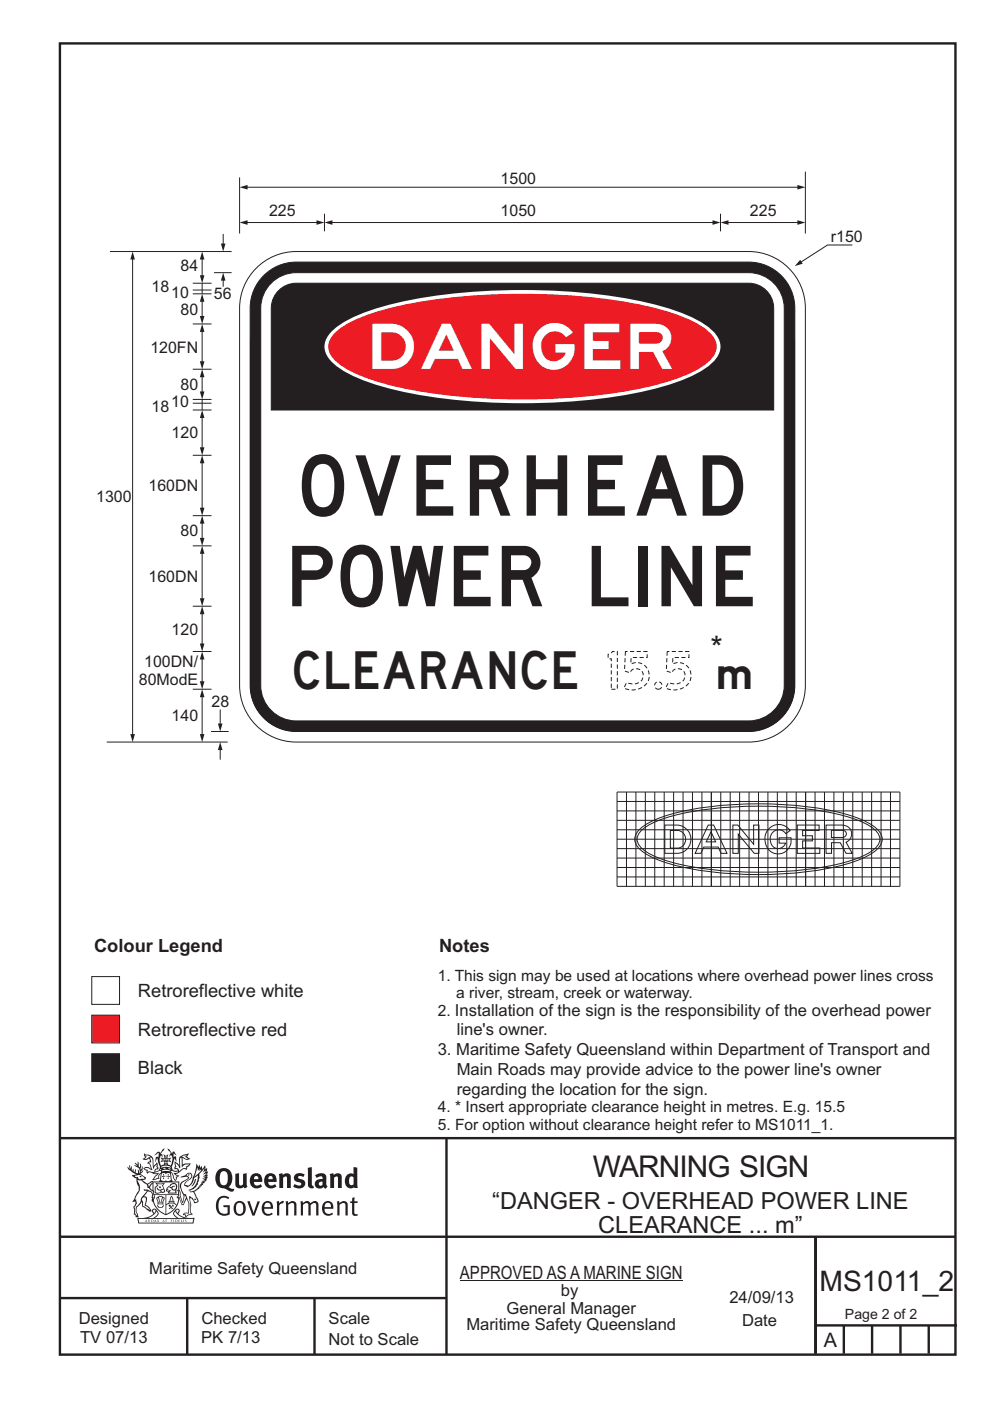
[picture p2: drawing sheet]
<svg xmlns="http://www.w3.org/2000/svg" width="210mm" height="297mm" viewBox="0 0 210 297" stroke-linecap="round" stroke-linejoin="round" font-family="sans-serif">
<g fill="none" stroke="#231f20" stroke-width=".51">
<path d="M12.7 9.2h190v278h-190zM12.7 241.3h189.9M94.7 241.4v45.8M12.7 275.2h82M12.7 262.2h190.1M39.7 275.2v12M66.7 275.2v12M173 262.2v24.8M173 281h30M179 281v6M185 281v6M191 281v6"/>
<path d="M197 281v6"/>
</g>
<path d="M19.5 207.1h5.9v5.8h-5.9z" fill="none" stroke="#231f20" stroke-width=".21"/>
<path d="M19.5 215.2h5.9v5.9h-5.9z" fill-rule="evenodd" fill="#ed1c24" stroke="#231f20" stroke-width=".21"/>
<path d="M19.5 223.4h5.9v5.9h-5.9z" fill-rule="evenodd" fill="#231f20" stroke="#231f20" stroke-width=".21"/>
<g fill="#231f20">
<path d="M47 248.5a2.55 2.55 0 0 0 0 2.7l.3 .1a.81 .81 0 0 0 1-.9v-.6a1.04 1.04 0 0 0-1.1-1.5zM46.3 248.1a1.82 1.82 0 0 1 2.1-.2 1.82 1.82 0 0 1 .9 1.9 2.29 2.29 0 0 1-.8 1.9l.7 .3h.5l-.2 .6a2.87 2.87 0 0 1-2-.7 2.12 2.12 0 0 1-1.7-3.1z" fill-rule="evenodd"/>
<path d="M49.9 248.9l.8-.2v2a.46 .46 0 0 0 .2 .6 .46 .46 0 0 0 .7-.2v-2.2l.7-.2v2.4l.2 .5-.6 .4-.2-.3a1.02 1.02 0 0 1-1.2 .2 1.02 1.02 0 0 1-.6-1.1z" fill-rule="evenodd"/>
<path d="M54 249.5l-.1 .5h.9a.49 .49 0 0 0-.2-.6 .49 .49 0 0 0-.6 .1zM53.4 249.2a1.34 1.34 0 0 1 1.6-.3 1.34 1.34 0 0 1 .6 1.5v.2h-1.7a.77 .77 0 0 0 .5 .8 .77 .77 0 0 0 .9-.3l.3 .4a1.59 1.59 0 0 1-2.1 .2 1.59 1.59 0 0 1-.4-2z" fill-rule="evenodd"/>
<path d="M57 249.5l-.1 .5h.9a.49 .49 0 0 0-.2-.6 .49 .49 0 0 0-.6 .1zM56.4 249.2a1.34 1.34 0 0 1 1.6-.3 1.34 1.34 0 0 1 .7 1.5v.2h-1.8a.77 .77 0 0 0 .5 .8 .77 .77 0 0 0 .9-.3l.3 .4a1.59 1.59 0 0 1-2 .2 1.59 1.59 0 0 1-.5-2z" fill-rule="evenodd"/>
<path d="M59.1 248.9l.8-.2 .1 .4a.95 .95 0 0 1 1-.3 .95 .95 0 0 1 .7 .8v2.3h-.8v-2.3a.46 .46 0 0 0-.8 .1v2.2h-.9z" fill-rule="evenodd"/>
<path d="M62.5 249.1a1.75 1.75 0 0 1 2.1-.1l-.2 .5-.6-.2a.43 .43 0 0 0-.6 .3l.4 .3a1.04 1.04 0 0 1 1.2 1.2 1.04 1.04 0 0 1-1.4 .9l-1.2-.4 .3-.6 1 .4 .4-.4a.88 .88 0 0 0-1-.5l-.4-.2-.1-.4z" fill-rule="evenodd"/>
<path d="M65.3 247.6l.8-.2 .1 3.8 .2 .2 .2 .5a.88 .88 0 0 1-1-.1 .88 .88 0 0 1-.3-1z" fill-rule="evenodd"/>
<path d="M67.8 250.6a.43 .43 0 0 0-.1 .7 .43 .43 0 0 0 .7-.1v-.7zM66.8 249.2a1.7 1.7 0 0 1 2.4 .1v1.8l.3 .4-.4 .5-.5-.3a1.03 1.03 0 0 1-1.7-.2 1.03 1.03 0 0 1 .8-1.5h.7v-.4a.8 .8 0 0 0-1.2 .1z" fill-rule="evenodd"/>
<path d="M69.9 248.9l.8-.2 .1 .4a.95 .95 0 0 1 1-.3 .95 .95 0 0 1 .7 .8v2.3h-.8v-2.3a.46 .46 0 0 0-.8 .1v2.2h-.8z" fill-rule="evenodd"/>
<path d="M74.3 249.5a1.48 1.48 0 0 0 0 1.7l.4 .1 .3-.2v-1.5l-.3-.2zM75 247.4l.8 .2 .1 4.3h-.7l-.1-.2a1.26 1.26 0 0 1-1.4 0 1.26 1.26 0 0 1-.6-1.3 1.29 1.29 0 0 1 .5-1.3 1.29 1.29 0 0 1 1.4-.2z" fill-rule="evenodd"/>
<path d="M46.4 253.9a1.72 1.72 0 0 1 2.2 0l-.2 .3a1.24 1.24 0 0 0-1.4-.1 1.24 1.24 0 0 0-.7 1.3 1.49 1.49 0 0 0 1.3 2l.7-.2v-1.3h-.9l-.1-.4h1.4v2a1.93 1.93 0 0 1-2.2-.1 1.93 1.93 0 0 1-.7-2.2l.2-.7z" fill-rule="evenodd"/>
<path d="M50.3 255.2a1.65 1.65 0 0 0 .3 2.2 .99 .99 0 0 0 1-1.5 .78 .78 0 0 0-.4-.8 .78 .78 0 0 0-.9 .1zM50 254.9a1.33 1.33 0 0 1 1.6-.1 1.33 1.33 0 0 1 .5 1.5 1.31 1.31 0 0 1-1.3 1.5 1.31 1.31 0 0 1-1.3-1.6l.1-.5z" fill-rule="evenodd"/>
<path d="M52.5 254.7l.4-.1 .9 2.6 .8-2.5h.5l-1.1 3h-.5z" fill-rule="evenodd"/>
<path d="M56.2 255.2l-.2 .7h1.4a.7 .7 0 0 0-.3-.8 .7 .7 0 0 0-.9 .1zM55.9 255a1.22 1.22 0 0 1 1.5-.2 1.22 1.22 0 0 1 .5 1.5h-1.9a.93 .93 0 0 0 .5 1 .93 .93 0 0 0 1.2-.2l.1 .3a1.43 1.43 0 0 1-1.7 .1 1.43 1.43 0 0 1-.6-1.7z" fill-rule="evenodd"/>
<path d="M58.7 254.8l.4-.2 .1 .5 .4-.3 .6-.2-.2 .6a.66 .66 0 0 0-.8 .6v1.9h-.4z" fill-rule="evenodd"/>
<path d="M60.6 254.8l.4-.2 .1 .5a.94 .94 0 0 1 1-.4 .94 .94 0 0 1 .8 .7v2.3h-.5l-.1-2.5a.81 .81 0 0 0-1.2 .3v2.2h-.4z" fill-rule="evenodd"/>
<path d="M63.7 254.7l.5-.1 .1 .5 .4-.3a.78 .78 0 0 1 1.1 .3 .9 .9 0 0 1 1-.5 .9 .9 0 0 1 .7 .8v2.3h-.4l-.1-2.5a.67 .67 0 0 0-1.1 .3v2.2h-.5v-2.4l-.4-.2-.7 .4v2.2h-.5z" fill-rule="evenodd"/>
<path d="M69 255.2l-.2 .7h1.4a.7 .7 0 0 0-.3-.8 .7 .7 0 0 0-.9 .1zM68.7 255a1.22 1.22 0 0 1 1.5-.2 1.22 1.22 0 0 1 .5 1.5h-1.9a.93 .93 0 0 0 .5 1 .93 .93 0 0 0 1.2-.2l.1 .3a1.44 1.44 0 0 1-1.7 .1 1.44 1.44 0 0 1-.6-1.7z" fill-rule="evenodd"/>
<path d="M71.4 254.8l.5-.2 .1 .5a.94 .94 0 0 1 1-.4 .94 .94 0 0 1 .7 .7v2.3h-.4l-.1-2.5a.81 .81 0 0 0-1.2 .3v2.2h-.5z" fill-rule="evenodd"/>
<path d="M74.7 254l.5-.2v.9h.7l-.1 .4h-.7l.1 2.2 .1 .1h.5l.1 .3a.75 .75 0 0 1-1.2-.6v-2h-.4v-.4h.4z" fill-rule="evenodd"/>
<path d="M30.8 244.9l1.1 .3-.9 .5h-.4l.5-.5zM31.8 245.5l.2-.1a2.44 2.44 0 0 1 .4 2l.1 .4 .7-1-.1 .6 .3 .3a.57 .57 0 0 0-.6 .8l-1-.2-.5 .2 .1-.5-.7-.2 .6-.2 1 .5 .1-.1-.6-1.3-.2-.1 .5-.1zM30.7 244.5l-.2 .4 .3 .4-.6 .4a1.04 1.04 0 0 0 1.4-.1l.2 .7h-.4l-.2 .4a.94 .94 0 0 1 .9 1.1l-.2-.1a1.16 1.16 0 0 0-1.5-.1l.3 .4 .4 .2 .1 .5 .2 .2v-.2a.94 .94 0 0 1 1.1 .2h.9l-1.2 1.2a1.13 1.13 0 0 0 1.2-.2l.4-.1-.1-.4 .5-.7a.83 .83 0 0 0-.6 1.1l-.3-.1-.7 .3 1.1-1.4-.5 .2-.5-.1 1.3-.5-.2-.2-.8 .4v-.3l.2-.2 .3 .1 .1-.3-.2-.4v-.6l-.2-.3-.6 .9v-.7a1.42 1.42 0 0 0-1.7-1.8z" fill-rule="evenodd"/>
<path d="M38.5 245.3l.5-.3 .7-.1-.6 .3 .8 .5h-.3zM38.3 245.5h.2l.1 2a1.69 1.69 0 0 1 1.5-.7l-.7 .5 .1 .5a1.1 1.1 0 0 0-1.5 .6l-.1-.5-.2-.2h-.5l.2-.4-.2-.7a1.42 1.42 0 0 1 .8 1.1l.2-.1zM37.1 246.2l.1 1-.2 .3v.5l.6-.1 .1 .2a.96 .96 0 0 1-1.1-.1l-.1 .1a1.06 1.06 0 0 0 1.3 .2v.1a.72 .72 0 0 1-1 .2l.3 .5 .6 .3-.4 .1-.1 .7-.3-.4-.3-1.1-.4-.4 .4 .9a1.54 1.54 0 0 0 .6 1.2l.2-.3a.58 .58 0 0 1 .5-.7l.1-.2h-.3l-.4-.3 .9-.5a.93 .93 0 0 1 1.1-.5l.1 .2 .2-.1 .1-.5a.99 .99 0 0 0 .7-.9l-1.3 .1-.4 .3v-1.5l.9 .4 .8-.3h-.3l-.5-.4 .4-.7-.7 .2a1.46 1.46 0 0 0-1.3 2.1v.4l-.2-.4z" fill-rule="evenodd"/>
<path d="M35.6 248.9l.2 .1-.1 .4h.3l-.3 .1v.5l-.1-.6h-.3l.3-.1z" fill-rule="evenodd"/>
<path d="M34.6 248.9l.2 .1-.1 .3 .4 .1h-.4v.6l-.1-.5-.3-.1h.3z" fill-rule="evenodd"/>
<path d="M34.3 248.8a.57 .57 0 0 1 .9 .2 .57 .57 0 0 1 .9-.2l.2 1.4-.2 .1a.57 .57 0 0 1-.9-.1 .69 .69 0 0 1-1.1 0zM34.2 248.1l-.3 2.1-.2 .4h2.9l-.1-.4-.3-2.1h-.2v.3l-.8-.1-.9 .1 .1-.3z" fill-rule="evenodd"/>
<path d="M34.2 252.4a.3 .3 0 0 0 .6 0 .3 .3 0 0 0-.6 0zM33.3 251l.3 .3-.3 .3a.79 .79 0 0 0 0 1.3l.8-.2-.1-.3a.55 .55 0 0 1-.7-.6h.1l.1 .3 .4 .1 .8-.2-.4-.7 .4-.3-.7 .1zM33 250.7l1.1 .2 .9-.2-.4 .7 .4 1.1a.56 .56 0 0 1-.8 .3l-.2 .1a.73 .73 0 0 1-.9 .1 .73 .73 0 0 1-.3-.9v-.4l.5-.4z" fill-rule="evenodd"/>
<path d="M35.6 251.9l.7-.5a.58 .58 0 0 1 1-.1 .58 .58 0 0 1-.5 .9l-.2-.3a.43 .43 0 0 1 .6-.3v-.1a.57 .57 0 0 0-.8 .2l-.2-.1-.3 .2 .4 .1a.55 .55 0 0 0 .9 .5v.5h-1.3l.3-.4-.1-.2-.6 .1 .2-.2-.2-.1zM35.4 251.8l-.1 .2a.39 .39 0 0 0 .2 .7l.3-.1-.2 .5h1.9l-.1-.8a.86 .86 0 0 0-.1-1.4 .86 .86 0 0 0-1.3 .4z" fill-rule="evenodd"/>
<path d="M36 254.8h.8v.2h-.8zM36.4 253.8l.2 .8h-.4zM36.4 253.5l-.3 .5-.1 .6h-.2v.4l-.7 .4 .1 .2a1.48 1.48 0 0 1 2.2 .1l.2-.1-.6-.5v-.5h-.2l-.1-.6z" fill-rule="evenodd"/>
<path d="M35.8 255.4l.3 .1 .2 .3 .3-.2-.2-.2a.38 .38 0 0 1 .4 .5l-.1-.2-.3 .3 .3 .2-.3 .2-.1-.3-.4 .3-.1-.2 .4-.3-.2-.1-.1 .1z" fill-rule="evenodd"/>
<path d="M34.5 254h.2v.2l-.3 .6h-.1zM33.6 255.3h.9v.2a.55 .55 0 0 1-.8 .4v-.2h-.2zM33.4 254h.2l.2 .8h-.2zM33.6 255h.8l.1 .1-.8 .1zM33.8 253.7h.5l-.2 1.1h-.2zM33.3 253.8l-.1 .3 .3 1.2a.48 .48 0 0 0-.1 .5 .48 .48 0 0 0 .4 .3l.6-.1a.49 .49 0 0 0 .2-.7l.3-1.2-.1-.3a1.42 1.42 0 0 0-1.5 0z" fill-rule="evenodd"/>
<path d="M33.6 251.6h.5l.1 .3h-.4z" fill-rule="evenodd"/>
<path d="M41.3 250.1l.3-.2-.2 .9-.6 .7h-.2l.5-.7z" fill-rule="evenodd"/>
<path d="M39.7 249l.3-.2 .5 .2a.88 .88 0 0 1-.6 1.1 1.22 1.22 0 0 0-.8 1.3l.5 .2a.72 .72 0 0 0 .9-.4l.5-.8 .2-.6 .8-.6v.3a2.85 2.85 0 0 1-2 2.8l.1 .1a2.13 2.13 0 0 0 1.9-1.5l-.1-.2a2.01 2.01 0 0 0 .3-1.8l1.2-1.3-.4 1 .7-.5-.7 1 .8-.4-.8 .8 .7-.1-.9 .5 .8-.1-.8 .4h.7l-.8 .3 .3 .2h-.4l.2 .4-.4-.1 .2 .3h-.4l.1 .3h-.1a2.16 2.16 0 0 1-2 1l.1 .2h.4a.76 .76 0 0 1 .7 .7l.5 1.2-.6 .2a1.45 1.45 0 0 0-1.2-1.3l.3 1.8-.1 1.9 .4 .2a1.07 1.07 0 0 0-1.2 .4v-.3l-.5-.2a.87 .87 0 0 1 1-.1l.1-.7a4.4 4.4 0 0 0-.6-3.1l-.1-.3h-.2a2.16 2.16 0 0 1-.7-2.2l.3-.3 1.2-.8a.55 .55 0 0 0-.4-.7zM37.8 252.4a.76 .76 0 0 1 .3 1.1l.6 1.6 .4-1.7 .2 .1a.61 .61 0 0 1-.1 .9l-.3 .9h-.2l-.7-1.6-.3 .1a1.18 1.18 0 0 0 .1-1.4zM41.8 247.5l.2 .8 .3-.6v.6l.3-.5a1.9 1.9 0 0 1-1.1 1.4l-.3 .3zM38.2 249.6l1.4-.1 .2 .1v.3l-.5 .3a1.26 1.26 0 0 0-1 1.9l.2 .7a1.84 1.84 0 0 1 .2 2l-.4-1.3a.96 .96 0 0 0-.4-1.3l-.4 .3a.78 .78 0 0 1-.1 1.3l.2 .2h.4l.4 1.1a.38 .38 0 0 0 .2 .4 .38 .38 0 0 0 .4-.1l.6-1.2a2.94 2.94 0 0 1 .3 2.5v.5l-.8-.1-.3 .4v.2l.4-.1 .1 .4 .2 .1a1.02 1.02 0 0 1 1.3-.5l-.1-.4-.3-.1 .2-1.7-.3-1.4 .1 .1a1.14 1.14 0 0 1 .7 .9 .63 .63 0 0 0 .9-.2 .63 .63 0 0 0-.2-.8l-.6-1.3 .9-.6 .2-.3 .2-.1v-.2h.3l-.1-.3h.4l-.1-.3 .5-.1-.2-.2 .5-.4 .1-.2-.3 .1 .5-.6-.3 .1 .3-.6-.4 .1 .4-.5v-.3l-.3 .2 .1-.6v-.3l-.4 .3-.1-.8-.5 .8-.2-.7-.2 .5-.3-.8-.1 .6-.5-.8-.1 1.4-.7 1.9a1.81 1.81 0 0 1-.9 1.4l-.6-.2a1.75 1.75 0 0 1 1.1-1.2 .75 .75 0 0 0 .1-1.3 .75 .75 0 0 0-1.2 .5z" fill-rule="evenodd"/>
<path d="M41.2 254.2l.3-.1 .1 .3h-.4z" fill-rule="evenodd"/>
<path d="M29.4 258.4h11.6l-.2 .8h-11.3zM31.3 258.2l.5-.1a2.48 2.48 0 0 0 1.4-1.3l.2 .6-.5 .5-.4 .3zM32.5 256.6l.3-.2 .2 .2-.3 .6zM37.2 256.8a2.65 2.65 0 0 0 1.8 1.4h-1.1l-.5-.3-.5-.5zM37.4 256.6l.2-.2 .3 .2-.3 .6zM29.2 258.2l.1 1.2h11.7l.3-1.1-.2-.1a4.1 4.1 0 0 1-3.3-.9l.3-.4-.1-.5a1.06 1.06 0 0 0-1.3 .9l.2 .4 .6 .5h-4.7l.3-.1a.84 .84 0 0 0 .6-.7 .84 .84 0 0 0-.5-.9l-.3-.2-.5 .1-.1 .5 .3 .4a4.2 4.2 0 0 1-3.4 .9z" fill-rule="evenodd"/>
<path d="M31 258.7l.1 .2h-.2zM31 258.6l-.3 .5 .4-.1 .2 .1z" fill-rule="evenodd"/>
<path d="M31.3 258.6h.2v.4a.25 .25 0 0 0 .3-.1 .25 .25 0 0 0-.1-.3h.1a.29 .29 0 0 1 0 .4 .29 .29 0 0 1-.4 0 .29 .29 0 0 1 0-.4z" fill-rule="evenodd"/>
<path d="M32.2 258.6a.22 .22 0 0 1 .3 .2 .22 .22 0 0 1-.3 .2zM32 258.6v.5a.33 .33 0 0 0 .5-.1 .33 .33 0 0 0 0-.4 .33 .33 0 0 0-.5 0z" fill-rule="evenodd"/>
<path d="M32.9 258.7l.1 .2h-.2zM32.9 258.6l-.2 .5 .3-.1 .2 .1z" fill-rule="evenodd"/>
<path d="M33.3 258.6h.2v.2l.3-.2-.2 .2 .2 .3-.3-.2-.1 .2h-.1l.2-.3z" fill-rule="evenodd"/>
<path d="M34.7 258.7l.1 .2h-.2zM34.7 258.6l-.3 .5 .4-.1 .2 .1z" fill-rule="evenodd"/>
<path d="M35 258.6h.4h-.1v.5h-.2l.1-.5z" fill-rule="evenodd"/>
<path d="M36.2 258.6h.3h-.2v.2h.2h-.2l.1 .3h-.2z" fill-rule="evenodd"/>
<path d="M36.7 258.6h.2v.5h-.2z" fill-rule="evenodd"/>
<path d="M37.3 258.6a.22 .22 0 0 1 .3 .2 .22 .22 0 0 1-.3 .2zM37.1 258.6v.5a.33 .33 0 0 0 .5-.1 .33 .33 0 0 0 0-.4 .33 .33 0 0 0-.5 0z" fill-rule="evenodd"/>
<path d="M37.8 258.6h.3h-.1v.2h.1h-.1v.2l.1 .1h-.3z" fill-rule="evenodd"/>
<path d="M38.3 258.6h.3l-.1 .4 .2 .1h-.4z" fill-rule="evenodd"/>
<path d="M38.9 258.6h.2v.5h-.2z" fill-rule="evenodd"/>
<path d="M39.3 258.6h.2l-.2 .1 .2 .2-.1 .2h-.1v-.2l.2 .1z" fill-rule="evenodd"/>
<path d="M34.2 247.4a1.51 1.51 0 0 1 2 .2 2.67 2.67 0 0 0-2.1 0zM35.7 247.6l.4 .2 .1 .2-.4-.1zM34.6 247.7l.4-.1 .2 .2h-.4zM34 247.9l.3 .1-.3 .1zM34.9 246.9l.3-.2 .2 .2zM34.9 245.7h.2v.4h-.2zM35 245.1l.2 .2 .2-.2-.1 .4h-.2zM35.1 246.3h.2l.1 .4-.2-.2-.2 .2zM35.3 245.7h.2v.4h-.2zM34.4 245.7l.3 .1v.2l-.3 .1 .2-.2zM35.7 245.8l.3-.1-.2 .2 .2 .2-.4-.1zM32.7 244.9l1-.5-.1 1-.2-.1-.4 .1-.2 1.1 .5-1 .2 .9a1.84 1.84 0 0 1 .3 1.7l.4 .1a2.48 2.48 0 0 1 2.2 .1l.2-.3-.2-.7 .7-1.7 .4 .6-.2-1-.2-.1-.2 .3v-.9l.6 .4-.6-.7h-.3l-.1 .4-.5-.8-.5-.3 .2 .4 .5 .6-.4 .7 .4-.3a2.06 2.06 0 0 1 0 2.2l-.6-.2-.1-.6 .1-.1 .8 .2-.4-.5 .4-.5-.7 .2-.2-.2 .2-.7-.5 .4-.5-.4 .2 .7-.2 .2-.7-.2 .4 .5-.4 .5 .7-.2 .2 .1-.2 .6-.5 .2a2.02 2.02 0 0 1 0-2.2l.3 .5-.1-.6-.3-.1 .8-1.2-.5 .3-.4 .7-.2-.3a.8 .8 0 0 0-.8 .5z" fill-rule="evenodd"/>
<path d="M29.2 250.1l.3 .2a.61 .61 0 0 1 .8 .3l.3 .2a.8 .8 0 0 1 .6 1l.4 .1 .5 .6a1 1 0 0 1 .5 1l-.1 .7v-.5h-.1a.96 .96 0 0 0-.8-1.3l-.3-.2h-.6l-.1-.1-.2 .1 .2 .3h.5l-1.1 1.4-.2 .9-.4 .6a1.33 1.33 0 0 0-.5 1.8l.2 .5a1.26 1.26 0 0 1-.5-1.4l-.1-.4a1.56 1.56 0 0 0 .4-1.7l-.3 .2 .2-.5a3.2 3.2 0 0 0 .7-3zM30.4 253.9h.4a2.06 2.06 0 0 1-.1 1.6l.7 .5 .4 .5-.6-.2-.8-.6-.1-.9a.51 .51 0 0 1 .1-.9zM28.6 249.3a1.52 1.52 0 0 1 2.1 .6l-1.1 .1-.2-.1-.2-.4-.4 .1zM27.5 247v.8l-.3-.4-.2 .1a3.1 3.1 0 0 0 2 1.5l-1 .1 .5 .6 .5 .1v1.1a1.84 1.84 0 0 1-.2 2.5l-.4 .9-.4 .4 .3 .1 .4-.1 .1 .4-.2 .5-.3 .2 .1 1.8 .2-.1 .2 .6h.2l.4-.1-.1-.5a1.3 1.3 0 0 1-.1-1.6l.8-1.1 .2 1.1 .6 .2 .4 .6 .2-.2 .2 .4 .5-.1a1.85 1.85 0 0 0-1.2-1.3l.1-.3a1.39 1.39 0 0 0 0-1.5h-.5l.5-.6a.66 .66 0 0 1 .9-.4 .66 .66 0 0 1 .3 .9l-.1 .4h.2v.1l-.2 .3 .2 .5 .2-.3a2.24 2.24 0 0 0 .1-2.2 .73 .73 0 0 1-.7-.6 .73 .73 0 0 1 .5-.8l.1-.2a.94 .94 0 0 0-.9 .8 .48 .48 0 0 1-.1-.5 .48 .48 0 0 1 .5-.3l.5-.3a.51 .51 0 0 0-.8 .2l-.5 .3-1-.8 .6-.1 .1-.5-1.1-.7 .5-.4v-.4l-.5 .5 .1-.2a.69 .69 0 0 0 .2-1.1v.5l-.3 .2 .1-1.1-.3-.2 .1 .6-.1 .2-.4-1.2v.6l-.7-.3 .6 .6-.6-.2 .2 .3a1 1 0 0 1 .8 1.5l-.2-.8v.8l-.5-.2-.1-.7-.2 .6-.2-.1v-.6l-.2 .4-.2-.2 .1-.7-.2 .5z" fill-rule="evenodd"/>
<path d="M29.5 249.5l.3-.2 .3 .3z" fill-rule="evenodd"/>
<path d="M32.4 250.5h5.6v2l-.2-.1v-1.7h-5.2v2.5h5.2v-.8l.1 .2-.1 1.1v-.3h-2.5v4a4.1 4.1 0 0 0 2.6-3.6l.1-.1a4 4 0 0 1-2.8 3.9 4.2 4.2 0 0 1-2.8-4.7l.1 1.3 .1-.1a3.8 3.8 0 0 0 2.5 3.3v-4h-2.5l-.2-.9z" fill-rule="evenodd"/>
<circle cx="40" cy="249.1" r=".17"/>
</g>
<g fill="none" stroke="#231f20" stroke-width=".21">
<path d="M130.9 179.9h40M130.9 177.9h40M130.9 175.9h40M130.9 173.9h40M130.9 171.9h40M130.9 169.9h40M132.9 167.9v20M134.9 167.9v20M135.7 175.8a17.6 17.6 0 0 1 7.5-3.4 80.8 80.8 0 0 1 35.4 0 17.6 17.6 0 0 1 7.5 3.4 2.64 2.64 0 0 1 0 4.2 17.6 17.6 0 0 1-7.5 3.5 80.8 80.8 0 0 1-35.4 0 17.6 17.6 0 0 1-7.5-3.5 2.64 2.64 0 0 1 0-4.2zM136.2 176a17.7 17.7 0 0 1 7.3-3.2 83.2 83.2 0 0 1 34.7 0 17.7 17.7 0 0 1 7.4 3.2 2.39 2.39 0 0 1 0 3.9 17.7 17.7 0 0 1-7.4 3.2 83.2 83.2 0 0 1-34.7 0 17.7 17.7 0 0 1-7.3-3.2 2.39 2.39 0 0 1 0-3.9zM136.9 167.9v20M138.9 167.9v20"/>
<path d="M140.9 167.9v20M142.9 167.9v20M144.9 167.9v20M146.9 167.9v20M148.9 167.9v20M150.9 167.9h20v20h-20M150.9 167.9v20M150.9 167.9h-20v20h20M152.9 167.9v20M154.9 167.9v20M156.9 167.9v20M158.9 167.9v20"/>
<path d="M160.9 167.9v20M162.9 167.9v20M164.9 167.9v20M166.9 167.9v20M168.9 167.9v20M170.9 167.9h20v20h-20M170.9 179.9h20M170.9 177.9h20M170.9 175.9h20M170.9 173.9h20M170.9 171.9h20M170.9 169.9h20"/>
<path d="M172.9 167.9v20M174.9 167.9v20M176.9 167.9v20M178.9 167.9v20M180.9 167.9v20M182.9 167.9v20M184.9 167.9v20M186.9 167.9v20M188.9 167.9v20M130.9 185.9h40M130.9 183.9h40M130.9 181.9h40"/>
<path d="M170.9 185.9h20M170.9 183.9h20M170.9 181.9h20"/>
</g>
<path d="M54.3 56.9a12 12 0 0 1 8.5-3.6h96a12 12 0 0 1 12 12v80a12 12 0 0 1-12 12h-96a12 12 0 0 1-12-12v-80a12 12 0 0 1 3.5-8.4z" fill-rule="evenodd" fill="#fff" stroke="#231f20" stroke-width=".21"/>
<g fill="#231f20">
<path d="M55.5 66.9a9.8 9.8 0 0 1 7.3-3.3h96a9.8 9.8 0 0 1 9.8 9.7v72a9.8 9.8 0 0 1-9.8 9.8h-96a9.8 9.8 0 0 1-9.7-9.8v-72a9.7 9.7 0 0 1 2.4-6.4z" fill-rule="evenodd"/>
<path d="M55.5 66.9a9.8 9.8 0 0 1 7.3-3.3h96a9.8 9.8 0 0 1 9.8 9.7v72a9.8 9.8 0 0 1-9.8 9.8h-96a9.8 9.8 0 0 1-9.7-9.8v-72a9.7 9.7 0 0 1 2.4-6.4z" fill-rule="evenodd"/>
</g>
<path d="M55.5 58.9a9.8 9.8 0 0 1 7.3-3.3h96a9.8 9.8 0 0 1 9.8 9.7v80a9.8 9.8 0 0 1-9.8 9.8h-96a9.8 9.8 0 0 1-9.7-9.8v-80a9.7 9.7 0 0 1 2.4-6.4z" fill-rule="evenodd" fill="#231f20" stroke="#231f20" stroke-width=".21"/>
<path d="M57.9 59.7a7.5 7.5 0 0 1 4.9-1.9h96a7.6 7.6 0 0 1 7.5 7.5v80a7.6 7.6 0 0 1-7.5 7.5h-96a7.6 7.6 0 0 1-7.5-7.5v-80a7.5 7.5 0 0 1 2.6-5.6z" fill-rule="evenodd" fill="#fff" stroke="#231f20" stroke-width=".21"/>
<path d="M52.4 47.2h14.9M68.8 45.3v3.7" fill="none" stroke="#231f20" stroke-width=".21"/>
<g fill="#231f20">
<path d="M50.8 47.2l1.7-.5v1z"/>
<path d="M67.1 46.7l1.7 .5-1.7 .5z"/>
</g>
<path d="M170.8 36.4v13.1M70.4 47.2h80.9M152.8 45.3v3.7" fill="none" stroke="#231f20" stroke-width=".21"/>
<g fill="#231f20">
<path d="M151.1 46.7l1.7 .5-1.7 .5z"/>
<path d="M68.8 47.2l1.7-.5v1z"/>
</g>
<path d="M154.4 47.2h14.9" fill="none" stroke="#231f20" stroke-width=".21"/>
<g fill="#231f20">
<path d="M152.8 47.2l1.7-.5v1z"/>
<path d="M169.1 46.7l1.7 .5-1.7 .5z"/>
</g>
<path d="M180.8 51.9h-5.3l-5.6 3.7" fill="none" stroke="#231f20" stroke-width=".21"/>
<path d="M169.7 55.1l.6 .8-1.7 .5z" fill="#231f20"/>
<path d="M52.4 39.7h116.9" fill="none" stroke="#231f20" stroke-width=".21"/>
<g fill="#231f20">
<path d="M169.1 39.2l1.7 .5-1.7 .5z"/>
<path d="M50.8 39.7l1.7-.5v1z"/>
</g>
<path d="M47.3 49.6v2.2" fill="none" stroke="#231f20" stroke-width=".21"/>
<path d="M46.9 51.6h.9l-.5 1.7z" fill="#231f20"/>
<path d="M46.7 158.9v2.2" fill="none" stroke="#231f20" stroke-width=".21"/>
<path d="M46.7 157.3l.5 1.7h-1z" fill="#231f20"/>
<path d="M46.7 150.4v3.1" fill="none" stroke="#231f20" stroke-width=".21"/>
<path d="M46.2 153.4h1l-.5 1.7z" fill="#231f20"/>
<path d="M23.3 53.3h25.8M28.1 54.9v100.9M22.6 157.3h25.7M44.8 155.1h3.7" fill="none" stroke="#231f20" stroke-width=".21"/>
<g fill="#231f20">
<path d="M27.6 155.6h1l-.5 1.7z"/>
<path d="M28.1 53.3l.5 1.7h-1z"/>
</g>
<path d="M47.3 59.4v1.4" fill="none" stroke="#231f20" stroke-width=".21"/>
<path d="M47.3 57.8l.5 1.7h-.9z" fill="#231f20"/>
<path d="M50.8 37.6v11.9M45.4 57.8h3.7M40.9 61.5h4M40.9 62.3h4M40.9 128.5h4M40.9 146.1h4M42.9 147.7v8.1" fill="none" stroke="#231f20" stroke-width=".21"/>
<g fill="#231f20">
<path d="M42.4 155.6h1l-.5 1.7z"/>
<path d="M42.9 146.1l.5 1.7h-1z"/>
</g>
<path d="M40.9 115.7h4M42.9 117.3v9.7" fill="none" stroke="#231f20" stroke-width=".21"/>
<g fill="#231f20">
<path d="M42.4 126.8h1l-.5 1.7z"/>
<path d="M42.9 115.7l.5 1.7h-1z"/>
</g>
<path d="M42.9 110.9v3.3" fill="none" stroke="#231f20" stroke-width=".21"/>
<g fill="#231f20">
<path d="M42.4 114h1l-.5 1.7z"/>
<path d="M42.9 109.3l.5 1.7h-1z"/>
</g>
<path d="M40.9 78.3h4M42.9 70.2v6.5M40.9 96.5h4M40.9 109.3h4" fill="none" stroke="#231f20" stroke-width=".21"/>
<g fill="#231f20">
<path d="M42.9 68.7l.5 1.7h-1z"/>
<path d="M42.4 76.6h1l-.5 1.7z"/>
</g>
<path d="M42.9 139.7v4.9" fill="none" stroke="#231f20" stroke-width=".21"/>
<g fill="#231f20">
<path d="M42.4 144.4h1l-.5 1.7z"/>
<path d="M42.9 138.1l.5 1.7h-1z"/>
</g>
<path d="M40.9 138.1h4M42.9 130.1v6.5" fill="none" stroke="#231f20" stroke-width=".21"/>
<g fill="#231f20">
<path d="M42.4 136.4h1l-.5 1.7z"/>
<path d="M42.9 128.5l.5 1.7h-1z"/>
</g>
<path d="M42.9 98.1v9.7" fill="none" stroke="#231f20" stroke-width=".21"/>
<g fill="#231f20">
<path d="M42.4 107.6h1l-.5 1.7z"/>
<path d="M42.9 96.5l.5 1.7h-1z"/>
</g>
<path d="M40.9 86.9h4M42.9 88.5v6.5" fill="none" stroke="#231f20" stroke-width=".21"/>
<g fill="#231f20">
<path d="M42.9 86.9l.5 1.7h-1z"/>
<path d="M42.4 94.8h1l-.5 1.7z"/>
</g>
<path d="M40.9 68.7h4M42.9 61.5v.8M42.9 79.8v3.3M40.9 85.5h4M40.9 84.7h4M42.9 84.7v2.2" fill="none" stroke="#231f20" stroke-width=".21"/>
<g fill="#231f20">
<path d="M42.4 83h1l-.5 1.7z"/>
<path d="M42.9 78.3l.5 1.7h-1z"/>
</g>
<path d="M42.9 63.8v3.3" fill="none" stroke="#231f20" stroke-width=".21"/>
<g fill="#231f20">
<path d="M42.4 67h1l-.5 1.7z"/>
<path d="M42.9 62.3l.5 1.7h-1z"/>
</g>
<path d="M42.9 54.9v3.6" fill="none" stroke="#231f20" stroke-width=".21"/>
<g fill="#231f20">
<path d="M42.4 58.4h1l-.5 1.7z"/>
<path d="M42.9 53.3l.5 1.7h-1z"/>
</g>
<path d="M58.9 61.9a5.3 5.3 0 0 1 3.9-1.8h96a5.3 5.3 0 0 1 5.3 5.2v21.6h-106.6v-21.7a5.2 5.2 0 0 1 1.4-3.3z" fill-rule="evenodd" fill="#231f20" stroke="#231f20" stroke-width=".21"/>
<path d="M70.6 70a29.9 29.9 0 0 1 12.7-5.6 130.4 130.4 0 0 1 55.1 0 29.9 29.9 0 0 1 12.6 5.6 4.3 4.3 0 0 1 0 7 29.9 29.9 0 0 1-12.6 5.5 130.4 130.4 0 0 1-55.1 0 29.9 29.9 0 0 1-12.7-5.5 4.3 4.3 0 0 1 0-7z" fill-rule="evenodd" fill="#fff"/>
<path d="M70.7 70.9a18.7 18.7 0 0 1 8-4.4 107.2 107.2 0 0 1 32.1-4.2 107.2 107.2 0 0 1 32.2 4.2 18.7 18.7 0 0 1 7.9 4.4 3.6 3.6 0 0 1 0 5.2 18.7 18.7 0 0 1-7.9 4.4 107.2 107.2 0 0 1-32.2 4.2 107.2 107.2 0 0 1-32.1-4.2 18.7 18.7 0 0 1-8-4.4 3.6 3.6 0 0 1 0-5.2z" fill-rule="evenodd" fill="#ed1c24"/>
<path d="M40.9 60.1h4M42.9 60.1v1.4M97.6 271.6h47.2" fill="none" stroke="#231f20" stroke-width=".21"/>
<g font-size="12.8" fill="#231f20">
<text x="64" y="109.3">OVERHEAD</text>
<text x="62" y="128.5">POWER LINE</text>
</g>
<text font-size="9.6" fill="#fff" x="79" y="78.3">DANGER</text>
<text font-size="8" fill="#231f20" x="62.4" y="146.1">CLEARANCE 15.5</text>
<text font-size="6.8" fill="#231f20" x="150.7" y="139.7">*</text>
<g font-size="6.4" fill="#231f20">
<text x="152.4" y="146.1">m</text>
<text x="125.7" y="249.6">WARNING SIGN</text>
</g>
<g font-size="6" fill="#231f20">
<text x="141" y="180.9">DANGER</text>
<text x="173.8" y="273.7">MS1011_2</text>
</g>
<g font-size="5" fill="#231f20">
<text x="104.4" y="256.2">“DANGER - OVERHEAD POWER LINE</text>
<text x="126.9" y="261.4">CLEARANCE ... m”</text>
</g>
<text font-size="4.2" fill="#231f20" x="174.7" y="285.6">A</text>
<g font-size="3.9" fill="#231f20">
<text x="19.9" y="201.8">Colour Legend</text>
<text x="93.1" y="201.8">Notes</text>
<text x="29.3" y="211.4">Retroreflective white</text>
<text x="29.3" y="219.6">Retroreflective red</text>
<text x="29.3" y="227.7">Black</text>
<text x="97.6" y="271.1">APPROVED AS A MARINE SIGN</text>
</g>
<g font-size="3.5" fill="#231f20">
<text x="96.9" y="219.4">line's owner.</text>
<text x="92.8" y="223.6">3. Maritime Safety Queensland within Department of Transport and</text>
<text x="96.9" y="227.9">Main Roads may provide advice to the power line's owner</text>
<text x="96.9" y="232.1">regarding the location for the sign.</text>
<text x="31.7" y="270.1">Maritime Safety Queensland</text>
<text x="119" y="274.8">by</text>
<text x="16.7" y="280.7">Designed</text>
<text x="42.7" y="280.7">Checked</text>
<text x="69.7" y="280.7">Scale</text>
<text x="107.4" y="278.6">General Manager</text>
<text x="154.7" y="276.2">24/09/13</text>
<text x="157.4" y="281.2">Date</text>
<text x="17" y="284.8">TV 07/13</text>
<text x="42.7" y="284.8">PK 7/13</text>
<text x="69.7" y="285.2">Not to Scale</text>
<text x="98.9" y="282.1">Maritime Safety Queensland</text>
</g>
<g font-size="3.4" fill="#231f20">
<text x="106.2" y="38.9">1500</text>
<text x="57.1" y="45.8">225</text>
<text x="106.2" y="45.8">1050</text>
<text x="159.1" y="45.8">225</text>
<text x="176.2" y="51.3">r150</text>
<text x="38.3" y="57.5">84</text>
<text x="32.2" y="62">18</text>
<text x="36.3" y="63.1">10</text>
<text x="45.4" y="63.4">56</text>
<text x="38.3" y="66.7">80</text>
<text x="31.9" y="74.9">120FN</text>
<text x="38.3" y="82.7">80</text>
<text x="32.2" y="87.4">18</text>
<text x="36.3" y="86.2">10</text>
<text x="36.4" y="92.9">120</text>
<text x="20.4" y="106.5">1300</text>
<text x="31.5" y="104.1">160DN</text>
<text x="38.3" y="113.7">80</text>
<text x="31.5" y="123.3">160DN</text>
<text x="36.4" y="134.5">120</text>
<text x="30.6" y="141.5">100DN/</text>
<text x="29.4" y="145.2">80ModE</text>
<text x="44.9" y="149.9">28</text>
<text x="36.4" y="152.9">140</text>
</g>
<g font-size="3.3" fill="#231f20">
<text x="92.8" y="207.9">1. This sign may be used at locations where overhead power lines cross</text>
<text x="92.8" y="215.5">2. Installation of the sign is the responsibility of the overhead power</text>
<text x="96.8" y="211.6">a river, stream, creek or waterway.</text>
<text x="92.8" y="235.8">4. * Insert appropriate clearance height in metres. E.g. 15.5</text>
<text x="92.8" y="239.5">5. For option without clearance height refer to MS1011_1.</text>
</g>
<text font-size="3" fill="#231f20" x="179.2" y="279.7">Page 2 of 2</text>
</svg>
